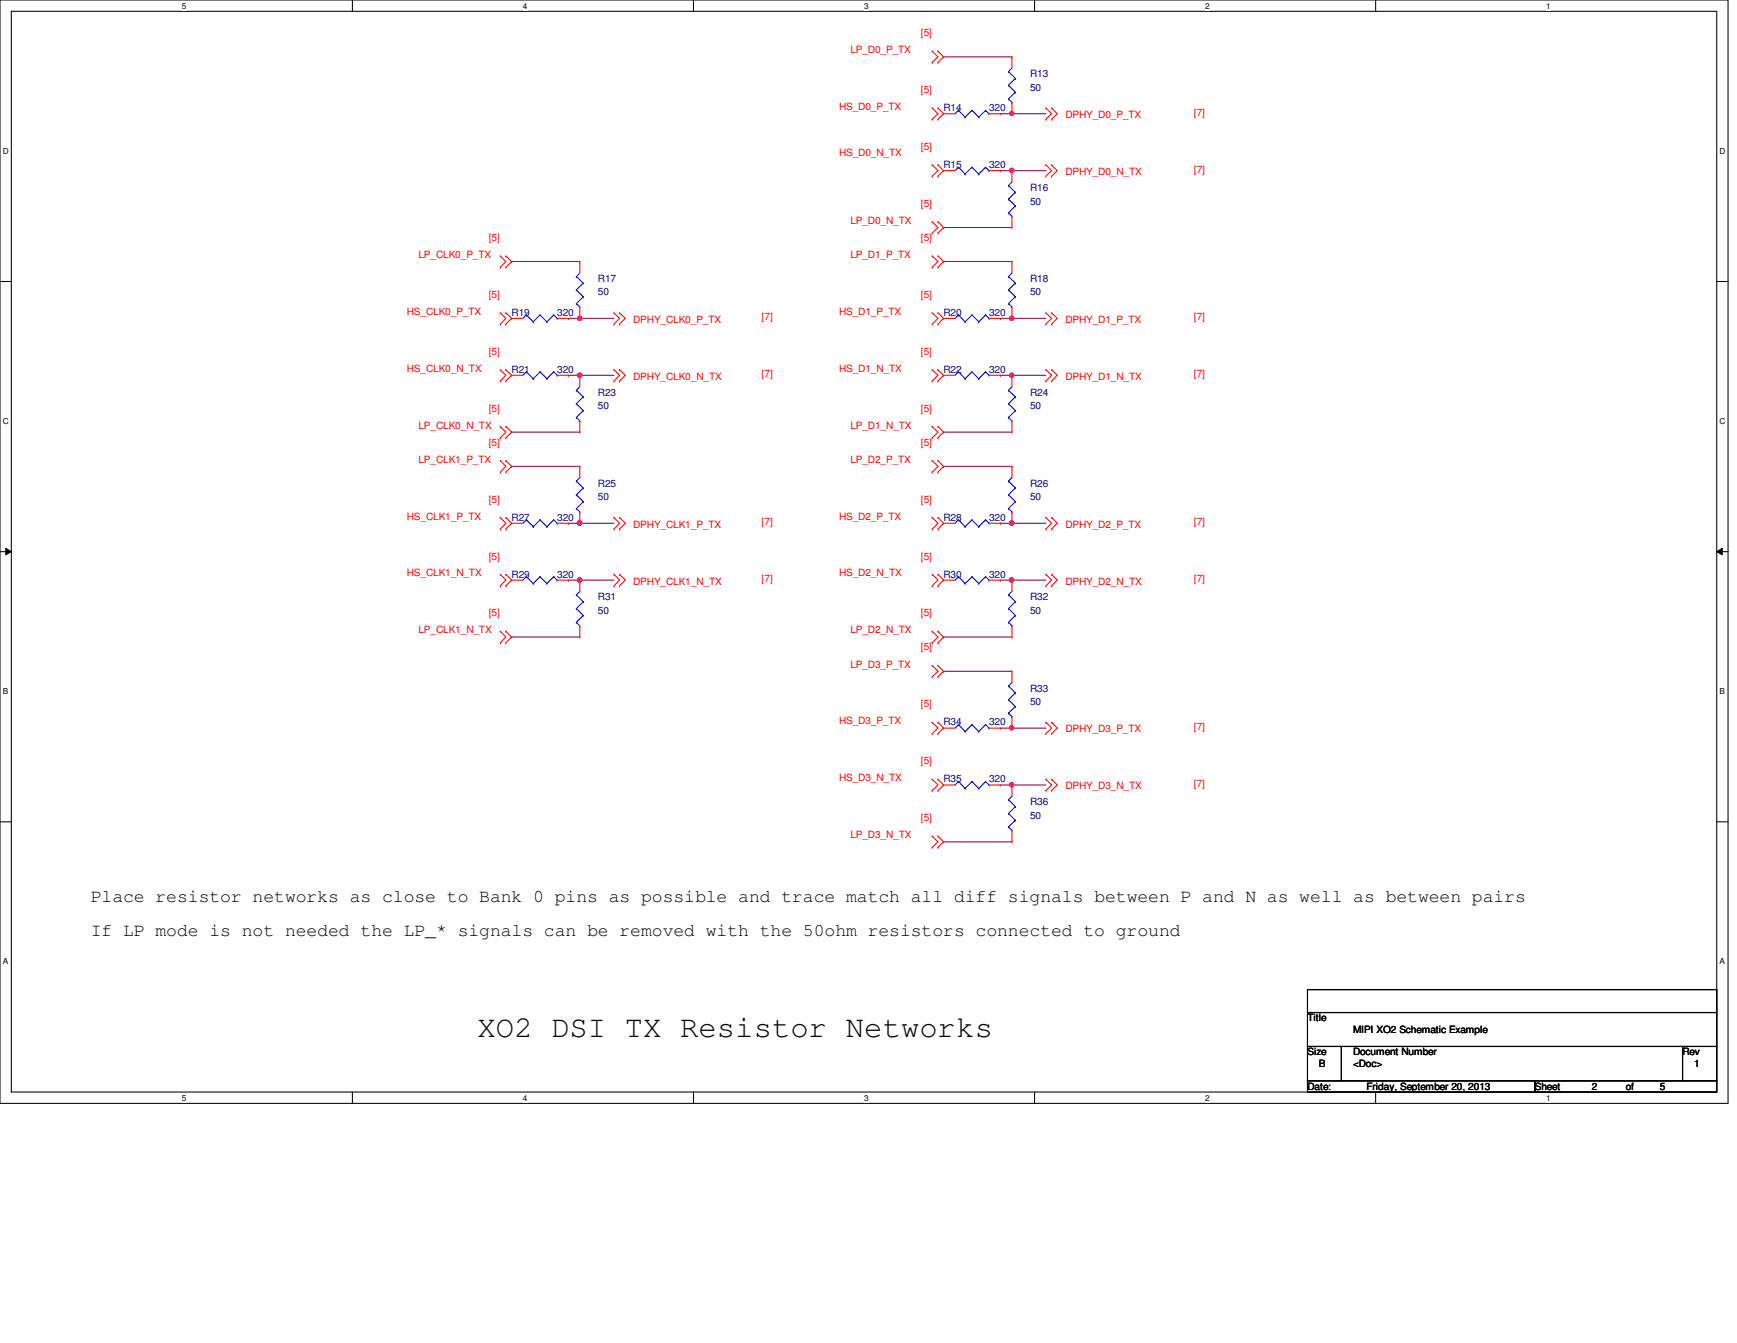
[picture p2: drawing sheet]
<svg xmlns="http://www.w3.org/2000/svg" width="279mm" height="216mm" viewBox="0 0 279 216" stroke-linecap="round" stroke-linejoin="round" font-family="sans-serif">
<path d="M0 0h278v177.4h-278zM1.8 1.8h274.3v173.8h-274.3z" fill="none" stroke="#000" stroke-width=".17"/>
<g fill="#fff">
<path d="M29.3 .2h.7v1.5h-.7z"/>
<path d="M29.3 175.8h.7v1.4h-.7z"/>
</g>
<path d="M56.7 0v1.8M56.7 175.6v1.8" fill="none" stroke="#000" stroke-width=".17"/>
<g fill="#fff">
<path d="M84.1 .2h.7v1.5h-.7z"/>
<path d="M84.1 175.8h.7v1.4h-.7z"/>
</g>
<path d="M111.5 0v1.8M111.5 175.6v1.8" fill="none" stroke="#000" stroke-width=".17"/>
<g fill="#fff">
<path d="M139 .2h.7v1.5h-.7z"/>
<path d="M139 175.8h.7v1.4h-.7z"/>
</g>
<path d="M166.4 0v1.8M166.4 175.6v1.8" fill="none" stroke="#000" stroke-width=".17"/>
<g fill="#fff">
<path d="M193.8 .2h.8v1.5h-.8z"/>
<path d="M193.8 175.8h.8v1.4h-.8z"/>
</g>
<path d="M221.3 0v1.8M221.3 175.6v1.8" fill="none" stroke="#000" stroke-width=".17"/>
<g fill="#fff">
<path d="M248.7 .2h.7v1.5h-.7z"/>
<path d="M248.7 175.8h.7v1.4h-.7z"/>
<path d="M.5 23.5h.9v1.5h-.9z"/>
<path d="M276.6 23.5h.9v1.5h-.9z"/>
<path d="M.5 67h.9v1.5h-.9z"/>
<path d="M276.6 67h.9v1.5h-.9z"/>
</g>
<path d="M0 45.3h1.8M276.1 45.3h1.9" fill="none" stroke="#000" stroke-width=".17"/>
<g fill="#fff">
<path d="M.5 110.4h.8v1.5h-.8z"/>
<path d="M276.6 110.4h.9v1.5h-.9z"/>
</g>
<path d="M0 88.7h1.8M276.1 88.7h1.9" fill="none" stroke="#000" stroke-width=".17"/>
<path d="M.9 88.1l.9 .6-.9 .5zM276.1 88.7l.9-.6v1.1z" fill="#000"/>
<path d="M.9 88.1l.9 .6-.9 .5zM276.1 88.7l.9-.6v1.1z" fill="none" stroke="#000" stroke-width=".16"/>
<g fill="#fff">
<path d="M.5 153.8h.8v1.5h-.8z"/>
<path d="M276.6 153.8h.9v1.5h-.9z"/>
</g>
<path d="M0 132.1h1.8M276.1 132.1h1.9" fill="none" stroke="#000" stroke-width=".17"/>
<path d="M93.3 51.2h.1M93.3 51.2h5.5" fill="none" stroke="#800040" stroke-width=".17"/>
<circle cx="93.2" cy="51.2" r=".36" fill="#f0f"/>
<circle cx="93.2" cy="51.2" r=".36" fill="none" stroke="#f0f" stroke-width=".17"/>
<path d="M93.3 60.3h.1M93.3 60.3h5.5" fill="none" stroke="#800040" stroke-width=".17"/>
<circle cx="93.2" cy="60.3" r=".36" fill="#f0f"/>
<circle cx="93.2" cy="60.3" r=".36" fill="none" stroke="#f0f" stroke-width=".17"/>
<path d="M82.3 42h.1M82.3 42h11M82.3 69.5h.1M82.3 69.5h11M91.4 60.3h.1M91.4 60.3h1.9" fill="none" stroke="#800040" stroke-width=".17"/>
<circle cx="93.2" cy="60.3" r=".36" fill="#f0f"/>
<circle cx="93.2" cy="60.3" r=".36" fill="none" stroke="#f0f" stroke-width=".17"/>
<path d="M91.4 51.2h.1M91.4 51.2h1.9" fill="none" stroke="#800040" stroke-width=".17"/>
<circle cx="93.2" cy="51.2" r=".36" fill="#f0f"/>
<circle cx="93.2" cy="51.2" r=".36" fill="none" stroke="#f0f" stroke-width=".17"/>
<path d="M93.3 84.1h.1M93.3 84.1h5.5" fill="none" stroke="#800040" stroke-width=".17"/>
<circle cx="93.2" cy="84.1" r=".37" fill="#f0f"/>
<circle cx="93.2" cy="84.1" r=".37" fill="none" stroke="#f0f" stroke-width=".17"/>
<path d="M93.3 93.3h.1M93.3 93.3h5.5" fill="none" stroke="#800040" stroke-width=".17"/>
<circle cx="93.2" cy="93.2" r=".37" fill="#f0f"/>
<circle cx="93.2" cy="93.2" r=".37" fill="none" stroke="#f0f" stroke-width=".17"/>
<path d="M82.3 75h.1M82.3 75h11M91.4 93.3h.1M91.4 93.3h1.9M82.3 102.4h.1M82.3 102.4h11" fill="none" stroke="#800040" stroke-width=".17"/>
<circle cx="93.2" cy="93.2" r=".37" fill="#f0f"/>
<circle cx="93.2" cy="93.2" r=".37" fill="none" stroke="#f0f" stroke-width=".17"/>
<path d="M91.4 84.1h.1M91.4 84.1h1.9" fill="none" stroke="#800040" stroke-width=".17"/>
<circle cx="93.2" cy="84.1" r=".37" fill="#f0f"/>
<circle cx="93.2" cy="84.1" r=".37" fill="none" stroke="#f0f" stroke-width=".17"/>
<path d="M162.8 18.3h.1M162.8 18.3h5.4" fill="none" stroke="#800040" stroke-width=".17"/>
<circle cx="162.7" cy="18.2" r=".34" fill="#f0f"/>
<circle cx="162.7" cy="18.2" r=".34" fill="none" stroke="#f0f" stroke-width=".17"/>
<path d="M162.8 27.4h.1M162.8 27.4h5.4" fill="none" stroke="#800040" stroke-width=".17"/>
<circle cx="162.7" cy="27.4" r=".34" fill="#f0f"/>
<circle cx="162.7" cy="27.4" r=".34" fill="none" stroke="#f0f" stroke-width=".17"/>
<path d="M151.8 9.1h.1M151.8 9.1h11M151.8 36.6h.1M151.8 36.6h11M160.9 27.4h.1M160.9 27.4h1.9" fill="none" stroke="#800040" stroke-width=".17"/>
<circle cx="162.7" cy="27.4" r=".34" fill="#f0f"/>
<circle cx="162.7" cy="27.4" r=".34" fill="none" stroke="#f0f" stroke-width=".17"/>
<path d="M160.9 18.3h.1M160.9 18.3h1.9" fill="none" stroke="#800040" stroke-width=".17"/>
<circle cx="162.7" cy="18.2" r=".34" fill="#f0f"/>
<circle cx="162.7" cy="18.2" r=".34" fill="none" stroke="#f0f" stroke-width=".17"/>
<path d="M162.8 51.2h.1M162.8 51.2h5.4" fill="none" stroke="#800040" stroke-width=".17"/>
<circle cx="162.7" cy="51.2" r=".34" fill="#f0f"/>
<circle cx="162.7" cy="51.2" r=".34" fill="none" stroke="#f0f" stroke-width=".17"/>
<path d="M162.8 60.3h.1M162.8 60.3h5.4" fill="none" stroke="#800040" stroke-width=".17"/>
<circle cx="162.7" cy="60.3" r=".34" fill="#f0f"/>
<circle cx="162.7" cy="60.3" r=".34" fill="none" stroke="#f0f" stroke-width=".17"/>
<path d="M151.8 42h.1M151.8 42h11M151.8 69.5h.1M151.8 69.5h11M160.9 60.3h.1M160.9 60.3h1.9" fill="none" stroke="#800040" stroke-width=".17"/>
<circle cx="162.7" cy="60.3" r=".34" fill="#f0f"/>
<circle cx="162.7" cy="60.3" r=".34" fill="none" stroke="#f0f" stroke-width=".17"/>
<path d="M160.9 51.2h.1M160.9 51.2h1.9" fill="none" stroke="#800040" stroke-width=".17"/>
<circle cx="162.7" cy="51.2" r=".34" fill="#f0f"/>
<circle cx="162.7" cy="51.2" r=".34" fill="none" stroke="#f0f" stroke-width=".17"/>
<path d="M162.8 84.1h.1M162.8 84.1h5.4" fill="none" stroke="#800040" stroke-width=".17"/>
<circle cx="162.7" cy="84.1" r=".35" fill="#f0f"/>
<circle cx="162.7" cy="84.1" r=".35" fill="none" stroke="#f0f" stroke-width=".17"/>
<path d="M162.8 93.3h.1M162.8 93.3h5.4" fill="none" stroke="#800040" stroke-width=".17"/>
<circle cx="162.7" cy="93.2" r=".35" fill="#f0f"/>
<circle cx="162.7" cy="93.2" r=".35" fill="none" stroke="#f0f" stroke-width=".17"/>
<path d="M151.8 75h.1M151.8 75h11M160.9 93.3h.1M160.9 93.3h1.9M151.8 102.4h.1M151.8 102.4h11" fill="none" stroke="#800040" stroke-width=".17"/>
<circle cx="162.7" cy="93.2" r=".35" fill="#f0f"/>
<circle cx="162.7" cy="93.2" r=".35" fill="none" stroke="#f0f" stroke-width=".17"/>
<path d="M160.9 84.1h.1M160.9 84.1h1.9" fill="none" stroke="#800040" stroke-width=".17"/>
<circle cx="162.7" cy="84.1" r=".35" fill="#f0f"/>
<circle cx="162.7" cy="84.1" r=".35" fill="none" stroke="#f0f" stroke-width=".17"/>
<path d="M162.8 117.1h.1M162.8 117.1h5.4" fill="none" stroke="#800040" stroke-width=".17"/>
<circle cx="162.7" cy="117" r=".34" fill="#f0f"/>
<circle cx="162.7" cy="117" r=".34" fill="none" stroke="#f0f" stroke-width=".17"/>
<path d="M162.8 126.2h.1M162.8 126.2h5.4" fill="none" stroke="#800040" stroke-width=".17"/>
<circle cx="162.7" cy="126.1" r=".34" fill="#f0f"/>
<circle cx="162.7" cy="126.1" r=".34" fill="none" stroke="#f0f" stroke-width=".17"/>
<path d="M151.8 107.9h.1M151.8 107.9h11M151.8 135.3h.1M151.8 135.3h11M160.9 126.2h.1M160.9 126.2h1.9" fill="none" stroke="#800040" stroke-width=".17"/>
<circle cx="162.7" cy="126.1" r=".34" fill="#f0f"/>
<circle cx="162.7" cy="126.1" r=".34" fill="none" stroke="#f0f" stroke-width=".17"/>
<path d="M160.9 117.1h.1M160.9 117.1h1.9" fill="none" stroke="#800040" stroke-width=".17"/>
<circle cx="162.7" cy="117" r=".34" fill="#f0f"/>
<circle cx="162.7" cy="117" r=".34" fill="none" stroke="#f0f" stroke-width=".17"/>
<g fill="none" stroke="#f00" stroke-width=".17">
<path d="M149.9 19.2h.1M149.9 17.4h.1M149.9 10h.1M149.9 8.2h.1M149.9 17.4l1 .9-1 .9M149.9 8.2l1 .9-1 .9M150.9 17.4h.1M150.9 19.2h.1M150.9 8.2h.1M150.9 10h.1M150.9 8.2l.9 .9-.9 .9M150.9 17.4l.9 .9"/>
<path d="M151.8 18.3h.1M151.8 18.3l-.9 .9M151.8 18.3h1.8M159.1 18.3h1.8M160.9 18.3h.1M162.8 9.1h.1M162.8 18.3h.1M162.8 9.1v1.9M162.8 16.5v1.8M168.2 17.4h.1M168.2 19.2h.1M168.2 17.4l1 .9-1 .9"/>
<path d="M169.2 17.4h.1M169.2 19.2h.1M169.2 17.4l.9 .9-.9 .9M149.9 28.3h.1M149.9 26.5h.1M149.9 37.5h.1M149.9 35.6h.1M149.9 26.5l1 .9-1 .9M149.9 35.6l1 1-1 .9M150.9 26.5h.1M150.9 28.3h.1M150.9 35.6h.1"/>
<path d="M150.9 37.5h.1M150.9 35.6l.9 1-.9 .9M150.9 26.5l.9 .9M151.8 27.4h.1M151.8 27.4l-.9 .9M151.8 27.4h1.8M159.1 27.4h1.8M160.9 27.4h.1M162.8 27.4h.1M162.8 36.6h.1M162.8 27.4v1.9M162.8 34.8v1.8"/>
<path d="M168.2 26.5h.1M168.2 28.3h.1M168.2 26.5l1 .9-1 .9M169.2 26.5h.1M169.2 28.3h.1M169.2 26.5l.9 .9-.9 .9M80.5 52.1h.1M80.5 50.3h.1M80.5 59.4h.1M80.5 43h.1M80.5 41.1h.1M80.5 50.3l.9 .9-.9 .9"/>
<path d="M80.5 59.4l.9 .9-.9 1M80.5 41.1l.9 .9-.9 1M81.4 50.3h.1M81.4 52.1h.1M81.4 59.4h.1M81.4 41.1h.1M81.4 43h.1M81.4 50.3l.9 .9M81.4 59.4l.9 .9M81.4 41.1l.9 .9-.9 1M82.3 51.2h.1M82.3 51.2l-.9 .9"/>
<path d="M82.3 51.2h1.8M89.6 51.2h1.8M91.4 51.2h.1M93.3 42h.1M93.3 51.2h.1M93.3 42v1.9M93.3 49.4v1.8M98.8 50.3h.1M98.8 52.1h.1M98.8 59.4h.1M98.8 50.3l.9 .9-.9 .9M98.8 59.4l.9 .9-.9 1"/>
<path d="M99.7 50.3h.1M99.7 52.1h.1M99.7 59.4h.1M99.7 50.3l.9 .9-.9 .9M99.7 59.4l.9 .9-.9 1M149.9 52.1h.1M149.9 50.3h.1M149.9 59.4h.1M149.9 43h.1M149.9 41.1h.1M149.9 50.3l1 .9-1 .9M149.9 59.4l1 .9-1 1"/>
<path d="M149.9 41.1l1 .9-1 1M150.9 50.3h.1M150.9 52.1h.1M150.9 59.4h.1M150.9 41.1h.1M150.9 43h.1M150.9 50.3l.9 .9M150.9 59.4l.9 .9M150.9 41.1l.9 .9-.9 1M151.8 51.2h.1M151.8 51.2l-.9 .9M151.8 51.2h1.8"/>
<path d="M159.1 51.2h1.8M160.9 51.2h.1M162.8 42h.1M162.8 51.2h.1M162.8 42v1.9M162.8 49.4v1.8M168.2 50.3h.1M168.2 52.1h.1M168.2 59.4h.1M168.2 50.3l1 .9-1 .9M168.2 59.4l1 .9-1 1M169.2 50.3h.1"/>
<path d="M169.2 52.1h.1M169.2 59.4h.1M169.2 50.3l.9 .9-.9 .9M169.2 59.4l.9 .9-.9 1M80.5 61.3h.1M80.5 70.4h.1M80.5 68.6h.1M80.5 75.9h.1M80.5 74h.1M80.5 68.6l.9 .9-.9 .9M80.5 74l.9 1-.9 .9M81.4 61.3h.1"/>
<path d="M81.4 68.6h.1M81.4 70.4h.1M81.4 74h.1M81.4 75.9h.1M81.4 68.6l.9 .9-.9 .9M81.4 74l.9 1-.9 .9M82.3 60.3h.1M82.3 60.3l-.9 1M82.3 60.3h1.8M89.6 60.3h1.8M91.4 60.3h.1M93.3 60.3h.1"/>
<path d="M93.3 69.5h.1M93.3 75h.1M93.3 60.3v1.9M93.3 67.6v1.9M93.3 75v1.8M98.8 61.3h.1M99.7 61.3h.1M149.9 61.3h.1M149.9 70.4h.1M149.9 68.6h.1M149.9 75.9h.1M149.9 74h.1"/>
<path d="M149.9 68.6l1 .9-1 .9M149.9 74l1 1-1 .9M150.9 61.3h.1M150.9 68.6h.1M150.9 70.4h.1M150.9 74h.1M150.9 75.9h.1M150.9 68.6l.9 .9-.9 .9M150.9 74l.9 1-.9 .9M151.8 60.3h.1M151.8 60.3l-.9 1M151.8 60.3h1.8"/>
<path d="M159.1 60.3h1.8M160.9 60.3h.1M162.8 60.3h.1M162.8 69.5h.1M162.8 75h.1M162.8 60.3v1.9M162.8 67.6v1.9M162.8 75v1.8M168.2 61.3h.1M169.2 61.3h.1M80.5 85h.1M80.5 83.2h.1"/>
<path d="M80.5 94.2h.1M80.5 92.3h.1M80.5 83.2l.9 .9-.9 .9M80.5 92.3l.9 1-.9 .9M81.4 83.2h.1M81.4 85h.1M81.4 92.3h.1M81.4 94.2h.1M81.4 83.2l.9 .9M81.4 92.3l.9 1M82.3 93.3h.1M82.3 84.1h.1"/>
<path d="M82.3 84.1l-.9 .9M82.3 93.3l-.9 .9M82.3 93.3h1.8M82.3 84.1h1.8M89.6 93.3h1.8M89.6 84.1h1.8M91.4 93.3h.1M91.4 84.1h.1M93.3 84.1h.1M93.3 93.3h.1M93.3 82.3v1.8M93.3 93.3v1.8"/>
<path d="M98.8 83.2h.1M98.8 85h.1M98.8 92.3h.1M98.8 94.2h.1M98.8 83.2l.9 .9-.9 .9M98.8 92.3l.9 1-.9 .9M99.7 83.2h.1M99.7 85h.1M99.7 92.3h.1M99.7 94.2h.1M99.7 83.2l.9 .9-.9 .9M99.7 92.3l.9 1-.9 .9"/>
<path d="M149.9 85h.1M149.9 83.2h.1M149.9 94.2h.1M149.9 92.3h.1M149.9 83.2l1 .9-1 .9M149.9 92.3l1 1-1 .9M150.9 83.2h.1M150.9 85h.1M150.9 92.3h.1M150.9 94.2h.1M150.9 83.2l.9 .9M150.9 92.3l.9 1"/>
<path d="M151.8 84.1h.1M151.8 93.3h.1M151.8 84.1l-.9 .9M151.8 93.3l-.9 .9M151.8 93.3h1.8M151.8 84.1h1.8M159.1 93.3h1.8M159.1 84.1h1.8M160.9 84.1h.1M160.9 93.3h.1M162.8 84.1h.1M162.8 93.3h.1"/>
<path d="M162.8 82.3v1.8M162.8 93.3v1.8M168.2 83.2h.1M168.2 85h.1M168.2 92.3h.1M168.2 94.2h.1M168.2 83.2l1 .9-1 .9M168.2 92.3l1 1-1 .9M169.2 83.2h.1M169.2 85h.1M169.2 92.3h.1M169.2 94.2h.1"/>
<path d="M169.2 83.2l.9 .9-.9 .9M169.2 92.3l.9 1-.9 .9M80.5 103.3h.1M80.5 101.5h.1M80.5 101.5l.9 .9-.9 .9M81.4 101.5h.1M81.4 103.3h.1M81.4 101.5l.9 .9-.9 .9M93.3 102.4h.1M93.3 100.6v1.8M149.9 103.3h.1M149.9 101.5h.1"/>
<path d="M149.9 117.9h.1M149.9 116.1h.1M149.9 108.8h.1M149.9 107h.1M149.9 101.5l1 .9-1 .9M149.9 116.1l1 1-1 .8M149.9 107l1 .9-1 .9M150.9 101.5h.1M150.9 103.3h.1M150.9 116.1h.1M150.9 117.9h.1M150.9 107h.1"/>
<path d="M150.9 108.8h.1M150.9 101.5l.9 .9-.9 .9M150.9 116.1l.9 1M150.9 107l.9 .9-.9 .9M151.8 117.1h.1M151.8 117.1l-.9 .8M151.8 117.1h1.8M159.1 117.1h1.8M160.9 117.1h.1M162.8 107.9h.1M162.8 117.1h.1M162.8 102.4h.1"/>
<path d="M162.8 100.6v1.8M162.8 107.9v1.8M162.8 115.2v1.9M168.2 116.1h.1M168.2 117.9h.1M168.2 116.1l1 1-1 .8M169.2 116.1h.1M169.2 117.9h.1M169.2 116.1l.9 1-.9 .8M149.9 127.1h.1M149.9 125.3h.1M149.9 136.2h.1"/>
<path d="M149.9 134.4h.1M149.9 125.3l1 .9-1 .9M149.9 134.4l1 .9-1 .9M150.9 125.3h.1M150.9 127.1h.1M150.9 134.4h.1M150.9 136.2h.1M150.9 134.4l.9 .9-.9 .9M150.9 125.3l.9 .9M151.8 126.2h.1M151.8 126.2l-.9 .9M151.8 126.2h1.8"/>
<path d="M159.1 126.2h1.8M160.9 126.2h.1M162.8 126.2h.1M162.8 135.3h.1M162.8 126.2v1.8M162.8 133.5v1.8M168.2 125.3h.1M168.2 127.1h.1M168.2 125.3l1 .9-1 .9M169.2 125.3h.1M169.2 127.1h.1M169.2 125.3l.9 .9-.9 .9"/>
</g>
<path d="M210.3 159.1h65.8v3.7h-65.8zM210.3 162.8h65.8v5.4h-65.8zM210.3 168.2h5.5v5.5h-5.5zM210.3 173.7h36.6v1.9h-36.6zM215.8 168.2h54.8v5.5h-54.8zM246.9 173.7h29.2v1.9h-29.2zM270.6 168.2h5.5v5.5h-5.5z" fill="none" stroke="#000" stroke-width=".17"/>
<g fill="none" stroke="#00f" stroke-width=".17">
<path d="M154.2 17.7h.1M154.2 17.7l-.6 .6M154.2 17.7l1 1.1M155.2 18.8h.1M156.3 17.7h.1M156.3 17.7l-1.1 1.1M156.3 17.7l1.1 1.1M157.4 18.8h.1M158.5 17.7h.1M158.5 17.7l-1.1 1.1M158.5 17.7l.6 .6M159.1 18.3h.1"/>
<path d="M162.2 11.5h.1M162.2 13.7h.1M162.2 15.9h.1M162.2 11.5l1.1 1.1M162.2 13.7l1.1 1.1M162.2 15.9l.6 .6M162.8 16.5h.1M162.8 11l-.6 .5M163.3 12.6h.1M163.3 14.8h.1M163.3 12.6l-1.1 1.1M163.3 14.8l-1.1 1.1"/>
<path d="M154.2 26.9h.1M154.2 26.9l-.6 .5M154.2 26.9l1 1.1M155.2 28h.1M156.3 26.9h.1M156.3 26.9l-1.1 1.1M156.3 26.9l1.1 1.1M157.4 28h.1M158.5 26.9h.1M158.5 26.9l-1.1 1.1M158.5 26.9l.6 .5M159.1 27.4h.1"/>
<path d="M162.2 29.8h.1M162.2 32h.1M162.2 34.2h.1M162.2 29.8l1.1 1.1M162.2 32l1.1 1.1M162.2 34.2l.6 .6M162.8 34.8h.1M162.8 29.3l-.6 .5M163.3 30.9h.1M163.3 33.1h.1M163.3 30.9l-1.1 1.1M163.3 33.1l-1.1 1.1"/>
<path d="M84.7 50.6h.1M84.7 59.8h.1M84.7 50.6l-.6 .6M84.7 50.6l1.1 1.1M84.7 59.8l-.6 .5M84.7 59.8l1.1 1.1M85.8 51.7h.1M86.9 50.6h.1M86.9 59.8h.1M86.9 50.6l-1.1 1.1M86.9 50.6l1.1 1.1M86.9 59.8l-1.1 1.1"/>
<path d="M86.9 59.8l1.1 1.1M88 51.7h.1M89.1 50.6h.1M89.1 59.8h.1M89.1 50.6l-1.1 1.1M89.1 50.6l.5 .6M89.1 59.8l-1.1 1.1M89.1 59.8l.5 .5M89.6 51.2h.1M92.7 44.4h.1M92.7 46.6h.1M92.7 48.8h.1"/>
<path d="M92.7 44.4l1.1 1.1M92.7 46.6l1.1 1.1M92.7 48.8l.6 .6M93.3 49.4h.1M93.3 43.9l-.6 .5M93.8 45.5h.1M93.8 47.7h.1M93.8 45.5l-1.1 1.1M93.8 47.7l-1.1 1.1M154.2 50.6h.1M154.2 59.8h.1M154.2 50.6l-.6 .6"/>
<path d="M154.2 50.6l1 1.1M154.2 59.8l-.6 .5M154.2 59.8l1 1.1M155.2 51.7h.1M156.3 50.6h.1M156.3 59.8h.1M156.3 50.6l-1.1 1.1M156.3 50.6l1.1 1.1M156.3 59.8l-1.1 1.1M156.3 59.8l1.1 1.1M157.4 51.7h.1M158.5 50.6h.1"/>
<path d="M158.5 59.8h.1M158.5 50.6l-1.1 1.1M158.5 50.6l.6 .6M158.5 59.8l-1.1 1.1M158.5 59.8l.6 .5M159.1 51.2h.1M162.2 44.4h.1M162.2 46.6h.1M162.2 48.8h.1M162.2 44.4l1.1 1.1M162.2 46.6l1.1 1.1M162.2 48.8l.6 .6"/>
<path d="M162.8 49.4h.1M162.8 43.9l-.6 .5M163.3 45.5h.1M163.3 47.7h.1M163.3 45.5l-1.1 1.1M163.3 47.7l-1.1 1.1M85.8 60.9h.1M88 60.9h.1M89.6 60.3h.1M92.7 62.7h.1M92.7 64.9h.1M92.7 67.1h.1"/>
<path d="M92.7 77.3h.1M92.7 79.5h.1M92.7 62.7l1.1 1.1M92.7 64.9l1.1 1.1M92.7 67.1l.6 .5M92.7 77.3l1.1 1.1M92.7 79.5l1.1 1.1M93.3 67.6h.1M93.3 62.2l-.6 .5M93.3 76.8l-.6 .5M93.8 63.8h.1M93.8 66h.1"/>
<path d="M93.8 78.4h.1M93.8 63.8l-1.1 1.1M93.8 66l-1.1 1.1M93.8 78.4l-1.1 1.1M155.2 60.9h.1M157.4 60.9h.1M159.1 60.3h.1M162.2 62.7h.1M162.2 64.9h.1M162.2 67.1h.1M162.2 77.3h.1M162.2 79.5h.1"/>
<path d="M162.2 62.7l1.1 1.1M162.2 64.9l1.1 1.1M162.2 67.1l.6 .5M162.2 77.3l1.1 1.1M162.2 79.5l1.1 1.1M162.8 67.6h.1M162.8 62.2l-.6 .5M162.8 76.8l-.6 .5M163.3 63.8h.1M163.3 66h.1M163.3 78.4h.1M163.3 63.8l-1.1 1.1"/>
<path d="M163.3 66l-1.1 1.1M163.3 78.4l-1.1 1.1M84.7 92.7h.1M84.7 83.6h.1M84.7 92.7l-.6 .6M84.7 92.7l1.1 1.1M84.7 83.6l-.6 .5M84.7 83.6l1.1 1.1M85.8 93.8h.1M85.8 84.7h.1M86.9 92.7h.1M86.9 83.6h.1"/>
<path d="M86.9 92.7l-1.1 1.1M86.9 92.7l1.1 1.1M86.9 83.6l-1.1 1.1M86.9 83.6l1.1 1.1M88 93.8h.1M88 84.7h.1M89.1 92.7h.1M89.1 83.6h.1M89.1 92.7l-1.1 1.1M89.1 92.7l.5 .6M89.1 83.6l-1.1 1.1M89.1 83.6l.5 .5"/>
<path d="M89.6 93.3h.1M89.6 84.1h.1M92.7 81.7h.1M92.7 95.6h.1M92.7 97.8h.1M92.7 81.7l.6 .6M92.7 95.6l1.1 1.1M92.7 97.8l1.1 1.1M93.3 82.3h.1M93.3 95.1l-.6 .5M93.8 80.6h.1M93.8 96.7h.1"/>
<path d="M93.8 98.9h.1M93.8 80.6l-1.1 1.1M93.8 96.7l-1.1 1.1M93.8 98.9l-1.1 1.1M154.2 83.6h.1M154.2 92.7h.1M154.2 83.6l-.6 .5M154.2 83.6l1 1.1M154.2 92.7l-.6 .6M154.2 92.7l1 1.1M155.2 84.7h.1M155.2 93.8h.1"/>
<path d="M156.3 83.6h.1M156.3 92.7h.1M156.3 83.6l-1.1 1.1M156.3 83.6l1.1 1.1M156.3 92.7l-1.1 1.1M156.3 92.7l1.1 1.1M157.4 84.7h.1M157.4 93.8h.1M158.5 83.6h.1M158.5 92.7h.1M158.5 83.6l-1.1 1.1M158.5 83.6l.6 .5"/>
<path d="M158.5 92.7l-1.1 1.1M158.5 92.7l.6 .6M159.1 84.1h.1M159.1 93.3h.1M162.2 81.7h.1M162.2 95.6h.1M162.2 97.8h.1M162.2 81.7l.6 .6M162.2 95.6l1.1 1.1M162.2 97.8l1.1 1.1M162.8 82.3h.1M162.8 95.1l-.6 .5"/>
<path d="M163.3 80.6h.1M163.3 96.7h.1M163.3 98.9h.1M163.3 80.6l-1.1 1.1M163.3 96.7l-1.1 1.1M163.3 98.9l-1.1 1.1M92.7 100h.1M92.7 100l.6 .6M93.3 100.6h.1M154.2 116.5h.1M154.2 116.5l-.6 .6M154.2 116.5l1 1.1"/>
<path d="M155.2 117.6h.1M156.3 116.5h.1M156.3 116.5l-1.1 1.1M156.3 116.5l1.1 1.1M157.4 117.6h.1M158.5 116.5h.1M158.5 116.5l-1.1 1.1M158.5 116.5l.6 .6M159.1 117.1h.1M162.2 110.3h.1M162.2 112.5h.1M162.2 114.6h.1"/>
<path d="M162.2 100h.1M162.2 110.3l1.1 1.1M162.2 112.5l1.1 1.1M162.2 114.6l.6 .6M162.2 100l.6 .6M162.8 115.2h.1M162.8 100.6h.1M162.8 109.7l-.6 .6M163.3 111.4h.1M163.3 113.6h.1M163.3 111.4l-1.1 1.1M163.3 113.6l-1.1 1"/>
<path d="M154.2 125.6h.1M154.2 125.6l-.6 .6M154.2 125.6l1 1.1M155.2 126.7h.1M156.3 125.6h.1M156.3 125.6l-1.1 1.1M156.3 125.6l1.1 1.1M157.4 126.7h.1M158.5 125.6h.1M158.5 125.6l-1.1 1.1M158.5 125.6l.6 .6M159.1 126.2h.1"/>
<path d="M162.2 128.6h.1M162.2 130.8h.1M162.2 132.9h.1M162.2 128.6l1.1 1.1M162.2 130.8l1.1 1.1M162.2 132.9l.6 .6M162.8 133.5h.1M162.8 128l-.6 .6M163.3 129.7h.1M163.3 131.9h.1M163.3 129.7l-1.1 1.1M163.3 131.9l-1.1 1"/>
</g>
<circle cx="93.2" cy="51.2" r=".36" fill="#f0f"/>
<circle cx="93.2" cy="51.2" r=".36" fill="none" stroke="#f0f" stroke-width=".17"/>
<circle cx="93.2" cy="60.3" r=".36" fill="#f0f"/>
<circle cx="93.2" cy="60.3" r=".36" fill="none" stroke="#f0f" stroke-width=".17"/>
<circle cx="93.2" cy="60.3" r=".36" fill="#f0f"/>
<circle cx="93.2" cy="60.3" r=".36" fill="none" stroke="#f0f" stroke-width=".17"/>
<circle cx="93.2" cy="51.2" r=".36" fill="#f0f"/>
<circle cx="93.2" cy="51.2" r=".36" fill="none" stroke="#f0f" stroke-width=".17"/>
<circle cx="93.2" cy="84.1" r=".37" fill="#f0f"/>
<circle cx="93.2" cy="84.1" r=".37" fill="none" stroke="#f0f" stroke-width=".17"/>
<circle cx="93.2" cy="93.2" r=".37" fill="#f0f"/>
<circle cx="93.2" cy="93.2" r=".37" fill="none" stroke="#f0f" stroke-width=".17"/>
<circle cx="93.2" cy="93.2" r=".37" fill="#f0f"/>
<circle cx="93.2" cy="93.2" r=".37" fill="none" stroke="#f0f" stroke-width=".17"/>
<circle cx="93.2" cy="84.1" r=".37" fill="#f0f"/>
<circle cx="93.2" cy="84.1" r=".37" fill="none" stroke="#f0f" stroke-width=".17"/>
<circle cx="162.7" cy="18.2" r=".34" fill="#f0f"/>
<circle cx="162.7" cy="18.2" r=".34" fill="none" stroke="#f0f" stroke-width=".17"/>
<circle cx="162.7" cy="27.4" r=".34" fill="#f0f"/>
<circle cx="162.7" cy="27.4" r=".34" fill="none" stroke="#f0f" stroke-width=".17"/>
<circle cx="162.7" cy="27.4" r=".34" fill="#f0f"/>
<circle cx="162.7" cy="27.4" r=".34" fill="none" stroke="#f0f" stroke-width=".17"/>
<circle cx="162.7" cy="18.2" r=".34" fill="#f0f"/>
<circle cx="162.7" cy="18.2" r=".34" fill="none" stroke="#f0f" stroke-width=".17"/>
<circle cx="162.7" cy="51.2" r=".34" fill="#f0f"/>
<circle cx="162.7" cy="51.2" r=".34" fill="none" stroke="#f0f" stroke-width=".17"/>
<circle cx="162.7" cy="60.3" r=".34" fill="#f0f"/>
<circle cx="162.7" cy="60.3" r=".34" fill="none" stroke="#f0f" stroke-width=".17"/>
<circle cx="162.7" cy="60.3" r=".34" fill="#f0f"/>
<circle cx="162.7" cy="60.3" r=".34" fill="none" stroke="#f0f" stroke-width=".17"/>
<circle cx="162.7" cy="51.2" r=".34" fill="#f0f"/>
<circle cx="162.7" cy="51.2" r=".34" fill="none" stroke="#f0f" stroke-width=".17"/>
<circle cx="162.7" cy="84.1" r=".35" fill="#f0f"/>
<circle cx="162.7" cy="84.1" r=".35" fill="none" stroke="#f0f" stroke-width=".17"/>
<circle cx="162.7" cy="93.2" r=".35" fill="#f0f"/>
<circle cx="162.7" cy="93.2" r=".35" fill="none" stroke="#f0f" stroke-width=".17"/>
<circle cx="162.7" cy="93.2" r=".35" fill="#f0f"/>
<circle cx="162.7" cy="93.2" r=".35" fill="none" stroke="#f0f" stroke-width=".17"/>
<circle cx="162.7" cy="84.1" r=".35" fill="#f0f"/>
<circle cx="162.7" cy="84.1" r=".35" fill="none" stroke="#f0f" stroke-width=".17"/>
<circle cx="162.7" cy="117" r=".34" fill="#f0f"/>
<circle cx="162.7" cy="117" r=".34" fill="none" stroke="#f0f" stroke-width=".17"/>
<circle cx="162.7" cy="126.1" r=".34" fill="#f0f"/>
<circle cx="162.7" cy="126.1" r=".34" fill="none" stroke="#f0f" stroke-width=".17"/>
<circle cx="162.7" cy="126.1" r=".34" fill="#f0f"/>
<circle cx="162.7" cy="126.1" r=".34" fill="none" stroke="#f0f" stroke-width=".17"/>
<circle cx="162.7" cy="117" r=".34" fill="#f0f"/>
<circle cx="162.7" cy="117" r=".34" fill="none" stroke="#f0f" stroke-width=".17"/>
<text font-size="4.9" x="76.8" y="166.7">XO2 DSI TX Resistor Networks</text>
<g font-size="2.9">
<text x="14.6" y="144.9">Place resistor networks as close to Bank 0 pins as possible and trace match all diff signals between P and N as well as between pairs</text>
<text x="14.6" y="150.5">If LP mode is not needed the LP_* signals can be removed with the 50ohm resistors connected to ground</text>
</g>
<g font-size="1.6" fill="#f00">
<text x="148.1" y="5.8">[5]</text>
<text x="136.8" y="8.6">LP_D0_P_TX</text>
<text x="135" y="17.7">HS_D0_P_TX</text>
<text x="148.1" y="14.9">[5]</text>
<text x="171.4" y="19">DPHY_D0_P_TX</text>
<text x="192" y="18.6">[7]</text>
<text x="135" y="25">HS_D0_N_TX</text>
<text x="148.1" y="24.1">[5]</text>
<text x="171.4" y="28.2">DPHY_D0_N_TX</text>
<text x="192" y="27.8">[7]</text>
<text x="136.8" y="36">LP_D0_N_TX</text>
<text x="148.1" y="33.2">[5]</text>
<text x="67.3" y="41.5">LP_CLK0_P_TX</text>
<text x="78.6" y="38.7">[5]</text>
<text x="136.8" y="41.5">LP_D1_P_TX</text>
<text x="148.1" y="38.7">[5]</text>
<text x="78.6" y="47.9">[5]</text>
<text x="148.1" y="47.9">[5]</text>
<text x="65.4" y="50.6">HS_CLK0_P_TX</text>
<text x="101.9" y="51.9">DPHY_CLK0_P_TX</text>
<text x="122.5" y="51.5">[7]</text>
<text x="135" y="50.6">HS_D1_P_TX</text>
<text x="171.4" y="51.9">DPHY_D1_P_TX</text>
<text x="192" y="51.5">[7]</text>
<text x="65.4" y="59.8">HS_CLK0_N_TX</text>
<text x="78.6" y="57">[5]</text>
<text x="135" y="59.8">HS_D1_N_TX</text>
<text x="148.1" y="57">[5]</text>
<text x="101.9" y="61">DPHY_CLK0_N_TX</text>
<text x="122.5" y="60.7">[7]</text>
<text x="171.4" y="61">DPHY_D1_N_TX</text>
<text x="192" y="60.7">[7]</text>
<text x="67.3" y="68.9">LP_CLK0_N_TX</text>
<text x="78.6" y="66.2">[5]</text>
<text x="78.6" y="71.7">[5]</text>
<text x="136.8" y="68.9">LP_D1_N_TX</text>
<text x="148.1" y="66.2">[5]</text>
<text x="148.1" y="71.7">[5]</text>
<text x="67.3" y="74.4">LP_CLK1_P_TX</text>
<text x="136.8" y="74.4">LP_D2_P_TX</text>
<text x="65.4" y="83.5">HS_CLK1_P_TX</text>
<text x="78.6" y="80.8">[5]</text>
<text x="135" y="83.5">HS_D2_P_TX</text>
<text x="148.1" y="80.8">[5]</text>
<text x="78.6" y="90">[5]</text>
<text x="101.9" y="84.8">DPHY_CLK1_P_TX</text>
<text x="122.5" y="84.5">[7]</text>
<text x="148.1" y="90">[5]</text>
<text x="171.4" y="84.8">DPHY_D2_P_TX</text>
<text x="192" y="84.5">[7]</text>
<text x="65.4" y="92.7">HS_CLK1_N_TX</text>
<text x="101.9" y="94">DPHY_CLK1_N_TX</text>
<text x="122.5" y="93.6">[7]</text>
<text x="135" y="92.7">HS_D2_N_TX</text>
<text x="171.4" y="94">DPHY_D2_N_TX</text>
<text x="192" y="93.6">[7]</text>
<text x="67.3" y="101.8">LP_CLK1_N_TX</text>
<text x="78.6" y="99.1">[5]</text>
<text x="136.8" y="101.8">LP_D2_N_TX</text>
<text x="148.1" y="99.1">[5]</text>
<text x="136.8" y="107.3">LP_D3_P_TX</text>
<text x="148.1" y="104.6">[5]</text>
<text x="148.1" y="113.7">[5]</text>
<text x="135" y="116.5">HS_D3_P_TX</text>
<text x="171.4" y="117.7">DPHY_D3_P_TX</text>
<text x="192" y="117.4">[7]</text>
<text x="135" y="125.6">HS_D3_N_TX</text>
<text x="148.1" y="122.9">[5]</text>
<text x="148.1" y="132">[5]</text>
<text x="171.4" y="126.9">DPHY_D3_N_TX</text>
<text x="192" y="126.5">[7]</text>
<text x="136.8" y="134.7">LP_D3_N_TX</text>
</g>
<g font-size="1.6" fill="#000080">
<text x="151.8" y="17.9">R14</text>
<text x="159.1" y="17.9">320</text>
<text x="165.7" y="12.4">R13</text>
<text x="165.7" y="14.6">50</text>
<text x="151.8" y="27.1">R15</text>
<text x="159.1" y="27.1">320</text>
<text x="165.7" y="30.7">R16</text>
<text x="165.7" y="32.9">50</text>
<text x="96.2" y="45.3">R17</text>
<text x="96.2" y="47.5">50</text>
<text x="165.7" y="45.3">R18</text>
<text x="165.7" y="47.5">50</text>
<text x="82.3" y="50.8">R19</text>
<text x="89.6" y="50.8">320</text>
<text x="151.8" y="50.8">R20</text>
<text x="159.1" y="50.8">320</text>
<text x="82.3" y="59.9">R21</text>
<text x="89.6" y="59.9">320</text>
<text x="151.8" y="59.9">R22</text>
<text x="159.1" y="59.9">320</text>
<text x="96.2" y="63.6">R23</text>
<text x="96.2" y="65.8">50</text>
<text x="165.7" y="63.6">R24</text>
<text x="165.7" y="65.8">50</text>
<text x="82.3" y="83.7">R27</text>
<text x="89.6" y="83.7">320</text>
<text x="96.2" y="78.2">R25</text>
<text x="96.2" y="80.4">50</text>
<text x="151.8" y="83.7">R28</text>
<text x="159.1" y="83.7">320</text>
<text x="165.7" y="78.2">R26</text>
<text x="165.7" y="80.4">50</text>
<text x="82.3" y="92.9">R29</text>
<text x="89.6" y="92.9">320</text>
<text x="151.8" y="92.9">R30</text>
<text x="159.1" y="92.9">320</text>
<text x="96.2" y="96.5">R31</text>
<text x="96.2" y="98.7">50</text>
<text x="165.7" y="96.5">R32</text>
<text x="165.7" y="98.7">50</text>
<text x="165.7" y="111.2">R33</text>
<text x="165.7" y="113.4">50</text>
<text x="151.8" y="116.6">R34</text>
<text x="159.1" y="116.6">320</text>
<text x="151.8" y="125.8">R35</text>
<text x="159.1" y="125.8">320</text>
<text x="165.7" y="129.5">R36</text>
<text x="165.7" y="131.7">50</text>
</g>
<g font-size="1.6">
<text x="210.3" y="164.2">Title</text>
<text x="217.6" y="166">MIPI XO2 Schematic Example</text>
<text x="210.3" y="169.7">Size</text>
<text x="212.1" y="171.5">B</text>
<text x="217.6" y="169.7">Document Number</text>
<text x="217.6" y="171.5">&lt;Doc&gt;</text>
<text x="270.6" y="169.7">Rev</text>
<text x="272.5" y="171.5">1</text>
<text x="210.3" y="175.2">Date:</text>
<text x="219.8" y="175.2">Friday, September 20, 2013</text>
<text x="246.9" y="175.2">Sheet</text>
<text x="256" y="175.2">2</text>
<text x="261.5" y="175.2">of</text>
<text x="267" y="175.2">5</text>
</g>
<g font-size="1.3">
<text x="29.3" y="1.4">5</text>
<text x="84.1" y="1.4">4</text>
<text x="139" y="1.4">3</text>
<text x="193.8" y="1.4">2</text>
<text x="248.7" y="1.4">1</text>
<text x=".5" y="24.7">D</text>
<text x="276.6" y="24.7">D</text>
<text x=".5" y="68.2">C</text>
<text x="276.6" y="68.2">C</text>
<text x=".5" y="111.6">B</text>
<text x="276.6" y="111.6">B</text>
<text x=".5" y="155">A</text>
<text x="276.6" y="155">A</text>
<text x="29.3" y="177">5</text>
<text x="84.1" y="177">4</text>
<text x="139" y="177">3</text>
<text x="193.8" y="177">2</text>
<text x="248.7" y="177">1</text>
</g>
</svg>
